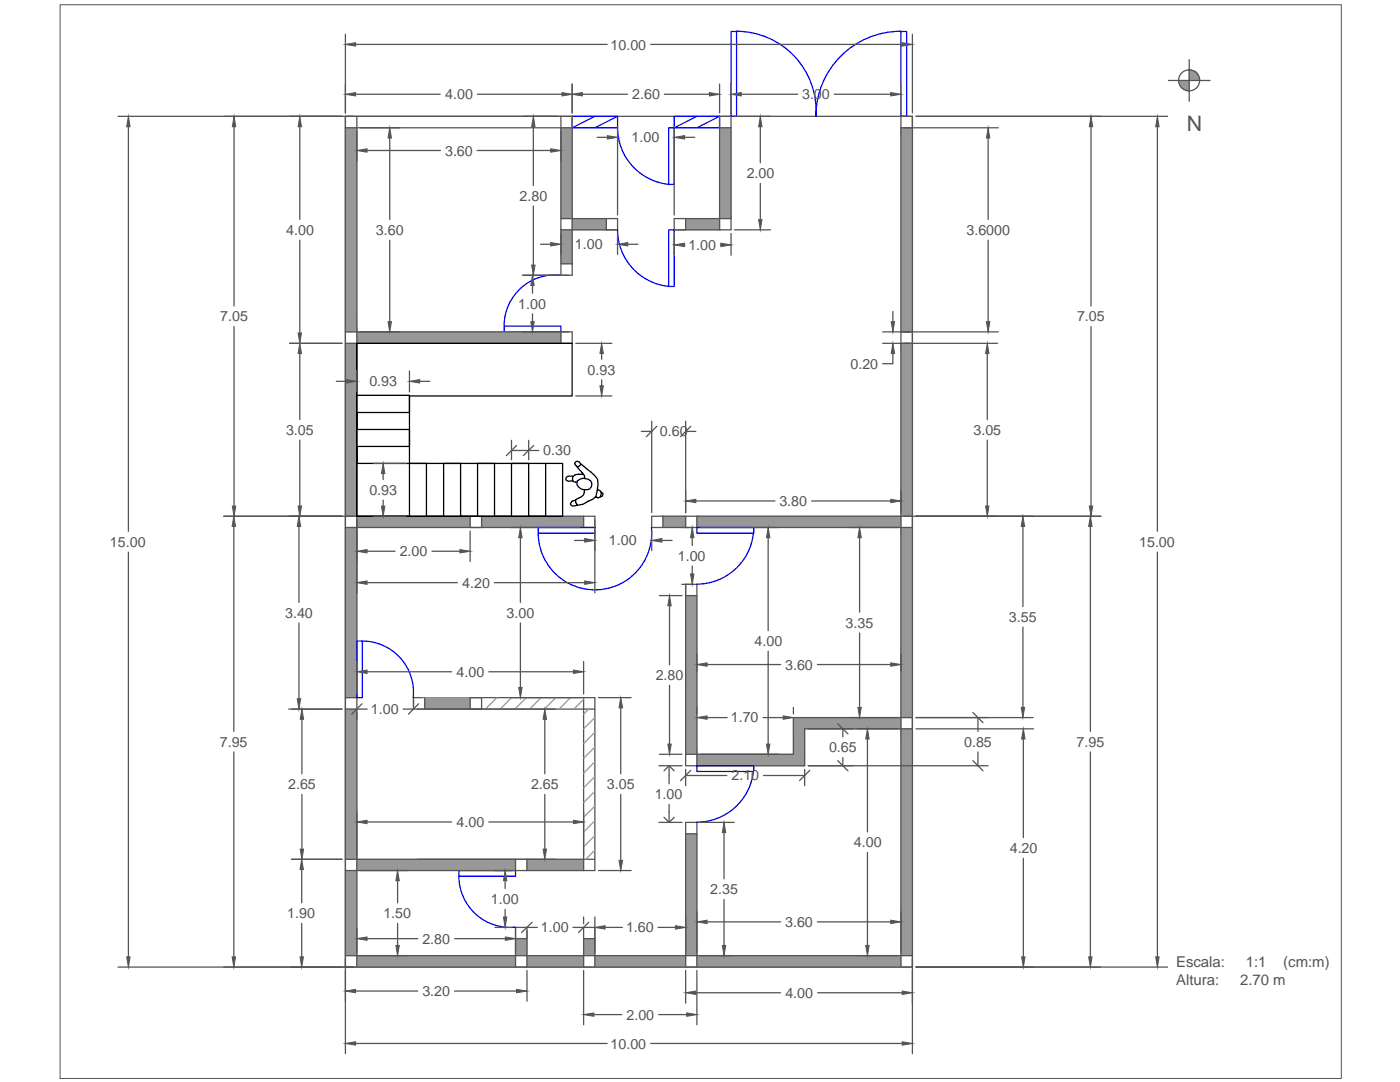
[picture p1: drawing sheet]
<svg xmlns="http://www.w3.org/2000/svg" width="279mm" height="216mm" viewBox="0 0 279 216" stroke-linecap="round" stroke-linejoin="round" font-family="sans-serif">
<!-- layer: 01-Terreno -->
<g fill="none" stroke="#545454" stroke-width=".25">
<path d="M68.9 6.8v15.7M71 8.9h50.2M71 18.8h16.9M95.3 18.8h16.9M114.2 16.8v5.7M116.2 18.8h9M129.9 8.9h50.2M132.6 18.8h9M143.6 16.8v5.7M145.9 16.8v5.7M147.9 18.8h11.3M166.5 18.8h11.3"/>
<path d="M179.8 16.8v5.7M182.1 6.8v15.7M233.2 16.1h4.1M237.3 16.1v4.1M237.3 16.1h4.2M237.3 11.9v4.2M23.6 23.2h46.9M25.6 25.3v80.7M46.7 25.3v35.8M59.8 25.3v18.5M68.9 23.2h113.2v169.8h-113.2zM71.2 26.2v5.9"/>
<path d="M71.9 25.5h7.9M73.3 30h14.6M77.8 27.5v16.3M95.2 30h14.7M104.4 23.2h6.8M106.4 25.3v11.7M111.9 26.2v5.9M119.2 27.4h2M123.2 25.4v17.5M134.5 25.4v17.5M136.6 27.4h2.1M146.6 23.2h7.2"/>
<path d="M151.7 25.3v7.2M151.7 36.6v7.2M180.5 25.5h18.7M182.8 23.2h50.2M197.2 27.5v16.3M217.7 25.3v35.8M231 25.3v80.7M59.8 47.9v18.5M77.8 47.9v16.3M104.2 54.9h9.3M106.3 57v1.5M106.4 41.1v11.8"/>
<path d="M107.9 48.7h2M111.9 46.6v4.2M123.2 46.6v4.2M125.3 48.7h2M134.5 46.6v4.3M136.6 48.9h.1M143.8 48.9h.1M145.9 46.6v4.3M146.6 45.9h7.2M197.2 47.9v16.3M46.7 65.2v35.8M57.8 68.5h10.5"/>
<path d="M59.8 70.5v13.2M67.1 76.1h2.1M71.2 74v4.2M71.9 66.2h7.9M81.7 74v4.2M83.7 76.1h2.1M104.2 66.2h9.3M106.3 62.6v1.6M114.9 68.5h7.2M114.9 79h7.2M120.1 70.5v1.2M120.1 75.8v1.2"/>
<path d="M176.2 68.5h22.9M176.2 66.2h23M178.2 70.5v2.1h-2M178.2 62.2v2M197 70.5v13.2M217.7 65.2v35.8M59.8 87.8v13.2M74.4 92.5h6.6M76.5 94.5v1.2M76.5 99.8v1.2M102.1 89.9h5.4M102.1 87.9v3.9"/>
<path d="M105.5 87.9v3.9M128 86.1h2.1M130.1 84v18.3M136.8 84v18.3M136.8 86.1h2.1M138.9 100h15.8M162 100h15.8M179.8 97.9v4.4M197 87.8v13.2M25.6 110.2v80.7M44.6 103h25.9M46.7 105v40.9"/>
<path d="M59.7 105v15.2M71.2 103.7v14.6M73.3 110h5.5M73.3 116.3h18M74.4 103h6.6M86.2 110h5.6M93.8 106v6M98.7 116.3h18M101.8 105.3h14M103.9 107.3v12.9M114.7 107.8h2M118.7 103.7v14.6"/>
<path d="M130.1 106v3.9M131.6 118.8h4.5M132.1 107.8h2M136.1 105.3h2.3M136.1 116.6h2.3M138.1 107.3v1.6M138.1 113v1.5M139.8 105.3h15.5M153.3 107.3v18.5M169.5 105.3h9.6M171.5 107.3v14.8M180.5 103h39.3"/>
<path d="M204.1 105v16M217.6 105v40.9M231 110.2v80.7M59.7 124.3v15.1M71.2 132v6.5M73.3 134h16.8M82.5 139.4v1.4M97.6 134h16.8M101.8 139.2h14M103.9 124.3v12.9M116.5 132v6.5M119.4 139.2h6.6"/>
<path d="M133.6 120.9v11.7M133.6 136.8v11.7M139.1 130.6v3.4M141.1 132.6h14.7M153.3 129.9v18.6M163.1 132.6h14.7M171.5 126.3v14.9M179.8 130.6v3.4M204.1 125.2v16M46.7 150v40.9M57.6 141.5h10.7M60.3 143.5v10.9"/>
<path d="M60.3 158.5v10.9M71.2 142.2v1.3M71.2 141.5h2.1M80.4 141.5h2.1M83.2 141.5h27.6M108.7 143.5v10.9M108.7 158.5v10.9M123.9 141.2v13.2M123.9 158.5v13.2M131.5 152.8h4.6M131.6 150.5h4.5M133.5 154.8v1.6"/>
<path d="M136.8 153.5v3.3M136.8 154.7h8.2M139.1 141.2v1.3M139.8 150.5h15.5M141.1 143.2h4M152.3 143.2h4M152.4 154.7h8.2M158.3 141.2v1.3M160.6 153.5v3.3M161.3 145.4h8.9M161.3 152.8h35.9M168.2 145.4v1.6"/>
<path d="M168.2 151.2v1.6M169.5 143.2h9.6M171.1 145.4h8M173.1 147.5v18.5M182.8 143.2h23.4M182.8 145.4h23.5M195.2 143.2v2.7M195.2 150v2.8M204.2 147.5v19.6M217.6 150v40.9M58.1 171.5h10.2M60.2 173.5v6.6"/>
<path d="M71.2 162v8.7M71.9 173.7h9.5M73.3 164h16.8M79.3 175.7v4.4M83.2 171.5h27.6M97.6 164h16.8M98.8 173.7h3.4M100.8 175.7v1.6M116.5 162v8.7M119.4 173.7h6.6M131.5 164.1h4.6M133.5 160.5v1.6"/>
<path d="M139.8 164.1h6.7M144.5 166.1v9.3M144.5 179.5v9.2M173.1 170.1v18.6M204.2 171.3v19.6M23.6 193h46.9M60.2 184.2v6.7M68.9 191.4v18.8M71 197.8h12.4M71.2 185.3v4.7M71.9 190.7h9.5M73.3 187.3h10.1"/>
<path d="M79.3 184.2v4.5M90.7 197.8h12.4M90.7 187.3h10.2M98.8 185.1h3.4M100.8 181.5v1.5M102.9 185.3v4.7M105.2 185.1h2M105.2 185.7v1.4M105.2 193.6v6.2M114.4 185.1h2.1M116.5 183v1.3M116.5 193.6v10.9"/>
<path d="M118.7 183v7M120.7 185.1h3.5M131.3 185.1h3.5M136.8 183v7M136.8 193.6v6.6M138.9 198.1h16.9M139.1 181.9v8.1M139.1 193.6v10.9M139.8 190.7h6.7M141.1 184h14.7M163.1 184h14.7M163.2 198.1h16.9"/>
<path d="M171.1 190.7h8M179.8 181.9v8.1M182.1 191.4v18.8M182.8 193h50.2M71 208.2h50.2M118.5 202.5h5.6M129.9 208.2h50.2M131.5 202.5h5.5"/>
<circle cx="237.3" cy="16" r="2.1"/>
</g>
<!-- layer: 04-Puertas -->
<g fill="none" stroke="#00f" stroke-width=".25">
<path d="M145.9 6.3h1.1v16.9h-1.1zM147 6.2a15.9 15.9 0 0 1 15.8 17M179.8 6.2a17 17 0 0 0-17 17M179.8 6.3h1.1v16.9h-1.1zM114.2 23.2h9v2.3h-9zM118.7 23.2l-4.5 2.3M123.2 25.5a11.4 11.4 0 0 0 10.2 11.3M123.2 23.2l-4.5 2.3M133.4 25.5h1.1v11.3h-1.1zM134.5 23.2h9.1v2.3h-9.1zM139.1 23.2l-4.6 2.3M143.6 23.2l-4.5 2.3"/>
<path d="M111.9 54.9a10.2 10.2 0 0 0-11.3 10.2M123.2 45.8a11.4 11.4 0 0 0 10.2 11.3M133.4 45.9h1.1v11.3h-1.1zM100.6 65.1h11.3v1.1h-11.3zM107.4 105.3h11.3v1.1h-11.3zM130 105.2a11.3 11.3 0 0 1-10.7 12.5 11.3 11.3 0 0 1-11.9-11.3M139.1 105.3h11.3v1.1h-11.3zM150.4 106.4a11.4 11.4 0 0 1-11.3 10.2M71.2 127.9h1.1v11.3h-1.1zM72.3 127.9a10.2 10.2 0 0 1 10.2 11.3M139.1 152.8h11.3v1.1h-11.3zM150.4 153.9a11.4 11.4 0 0 1-11.3 10.2"/>
<path d="M91.6 173.7h11.3v1.2h-11.3zM91.6 174.8a10.2 10.2 0 0 0 11.3 10.2"/>
</g>
<!-- layer: 02-Muros -->
<g fill="none" stroke="#545454" stroke-width=".25">
<path d="M68.9 25.5h45.3M71.2 23.2v169.8M111.9 23.2v31.7h2.3v-31.7h-45.3v169.8h113.2v-169.8h-2.3v169.8M143.6 25.5h2.3M179.8 25.5h2.3M111.9 52.6h2.3M111.9 45.9h11.3M111.9 43.6h11.3v2.3M121 43.6v2.3h2.2M134.5 45.9h11.4v-22.7h-2.3v22.7M136.8 43.6v2.3h-2.3M145.9 43.6h-11.4v2.3"/>
<path d="M68.9 66.2h45.3v2.3h-45.3M111.9 66.2v2.3M179.8 68.5h2.3M179.8 66.2h2.3M68.9 103h49.8v2.3h-49.8M93.8 103h2.3v2.3h-2.3zM116.5 103v2.3M132.3 103v2.3M136.8 116.6v2.2h2.3M136.8 116.6h2.3v36.2M136.8 116.6v36.2h23.8v-7.4h21.5M136.8 103v2.3"/>
<path d="M139.1 103v2.3M182.1 103h-52v2.3h52M68.9 139.2h2.3M84.8 139.2v2.3M93.8 139.2v2.3M96.1 139.2v2.3M116.5 139.2v34.5M68.9 141.5h2.3M118.7 141.5h-36.2v-2.3h36.2v34.5h-49.8M182.1 143.2h-23.8v7.3h-21.5M68.9 171.5h49.8M102.9 171.5v2.2"/>
<path d="M105.2 171.5v2.2M136.8 166.4h2.3M68.9 190.7h113.2M102.9 193v-7.9h2.3v7.9M102.9 187.3h2.3M116.5 193v-7.9h2.2v7.9M116.5 187.3h2.2M136.8 193v-28.9h2.3v28.9"/>
</g>
<!-- layer: 05-EspMuro -->
<g fill="#989898" stroke="#989898" stroke-width=".2">
<path d="M236.6 18h.7v.1z"/>
<path d="M139.1 190.7l40.7 2.3v-2.3zM139.1 190.7l40.7 2.3h-40.7z"/>
<path d="M118.7 190.7l18.1 2.3v-2.3zM118.7 190.7l18.1 2.3h-18.1z"/>
<path d="M105.2 190.7l11.3 2.3v-2.3zM105.2 190.7l11.3 2.3h-11.3z"/>
<path d="M71.2 190.7l31.7 2.3v-2.3zM71.2 190.7l31.7 2.3h-31.7z"/>
<path d="M71.2 103l22.6 2.3v-2.3zM71.2 103l22.6 2.3h-22.6z"/>
<path d="M96.1 103l20.4 2.3v-2.3zM96.1 103l20.4 2.3h-20.4z"/>
<path d="M68.9 105.3l2.3 33.9v-33.9zM68.9 105.3l2.3 33.9h-2.3z"/>
<path d="M139.1 103l40.7 2.3v-2.3zM139.1 103l40.7 2.3h-40.7z"/>
<path d="M132.3 103l4.5 2.3v-2.3zM132.3 103l4.5 2.3h-4.5z"/>
<path d="M179.8 105.3l2.3 37.9v-37.9zM179.8 105.3l2.3 37.9h-2.3z"/>
<path d="M84.8 139.2l9 2.3v-2.3zM84.8 139.2l9 2.3h-9z"/>
<path d="M68.9 141.5l2.3 30v-30zM68.9 141.5l2.3 30h-2.3z"/>
<path d="M68.9 68.5l2.3 34.5v-34.5zM68.9 68.5l2.3 34.5h-2.3z"/>
<path d="M179.8 68.5l2.3 34.5v-34.5zM179.8 68.5l2.3 34.5h-2.3z"/>
<path d="M179.8 145.4l2.3 45.3v-45.3zM179.8 145.4l2.3 45.3h-2.3z"/>
<path d="M136.8 166.4l2.3 24.3v-24.3zM136.8 166.4l2.3 24.3h-2.3z"/>
<path d="M116.5 187.3l2.2 3.4v-3.4zM116.5 187.3l2.2 3.4h-2.2z"/>
<path d="M102.9 187.3l2.3 3.4v-3.4zM102.9 187.3l2.3 3.4h-2.3z"/>
<path d="M68.9 173.7l2.3 17v-17zM68.9 173.7l2.3 17h-2.3z"/>
<path d="M105.2 171.5l11.3 2.2v-2.2zM105.2 171.5l11.3 2.2h-11.3z"/>
<path d="M71.2 171.5l31.7 2.2v-2.2zM71.2 171.5l31.7 2.2h-31.7z"/>
<path d="M158.3 143.2l21.5 2.2v-2.2zM158.3 143.2l21.5 2.2h-21.5z"/>
<path d="M158.3 145.4l2.3 5.1v-5.1zM158.3 145.4l2.3 5.1h-2.3z"/>
<path d="M139.1 150.5l21.5 2.3v-2.3zM139.1 150.5l21.5 2.3h-21.5z"/>
<path d="M136.8 118.8l2.3 31.7v-31.7zM136.8 118.8l2.3 31.7h-2.3z"/>
<path d="M179.8 25.5l2.3 40.7v-40.7zM179.8 25.5l2.3 40.7h-2.3z"/>
<path d="M143.6 25.5l2.3 18.1v-18.1zM143.6 25.5l2.3 18.1h-2.3z"/>
<path d="M136.8 43.6l6.8 2.3v-2.3zM136.8 43.6l6.8 2.3h-6.8z"/>
<path d="M71.2 66.2l40.7 2.3v-2.3zM71.2 66.2l40.7 2.3h-40.7z"/>
<path d="M68.9 25.5l2.3 40.7v-40.7zM68.9 25.5l2.3 40.7h-2.3z"/>
<path d="M111.9 45.9l2.3 6.7v-6.7zM111.9 45.9l2.3 6.7h-2.3z"/>
<path d="M111.9 25.5l2.3 18.1v-18.1zM111.9 25.5l2.3 18.1h-2.3z"/>
<path d="M114.2 43.6l6.8 2.3v-2.3zM114.2 43.6l6.8 2.3h-6.8z"/>
<path d="M237.3 14h.4zM237.3 14h.4z"/>
<path d="M237.3 14l.8 .1zM237.3 14l.8 .1h-.8z"/>
<path d="M237.3 14.1l1.1 .1zM237.3 14.1l1.1 .1h-1.1z"/>
<path d="M237.3 14.2l1.4 .2-.3-.2zM237.3 14.2l1.4 .2h-1.4z"/>
<path d="M237.3 14.4l1.6 .3-.2-.3zM237.3 14.4l1.6 .3h-1.6z"/>
<path d="M237.3 14.7l1.9 .3-.3-.3zM237.3 14.7l1.9 .3h-1.9z"/>
<path d="M237.3 15l2 .3-.1-.3zM237.3 15l2 .3h-2z"/>
<path d="M237.3 15.3l2.1 .4-.1-.4zM237.3 15.3l2.1 .4h-2.1z"/>
<path d="M237.3 15.7l2.1 .4v-.4zM237.3 15.7l2.1 .4h-2.1z"/>
<path d="M235.3 16.1l2 .3v-.3zM235.3 16.1l2 .3h-2z"/>
<path d="M235.3 16.4l2 .4v-.4zM235.3 16.4l2 .4h-1.9z"/>
<path d="M235.4 16.8l1.9 .4v-.4zM235.4 16.8l1.9 .4h-1.7z"/>
<path d="M235.6 17.2l1.7 .3v-.3zM235.6 17.2l1.7 .3h-1.4z"/>
<path d="M235.9 17.5l1.4 .3v-.3zM235.9 17.5l1.4 .3h-1.1z"/>
<path d="M236.2 17.8l1.1 .2v-.2zM236.2 17.8l1.1 .2h-.7z"/>
<path d="M236.6 18l.7 .1zM237 18.1h.3z"/>
</g>
<g fill="none" stroke="#989898" stroke-width=".25">
<path d="M96.2 139.2l-.1 .1M99.2 139.2l-2.3 2.3M102.1 139.2l-2.3 2.3M105 139.2l-2.2 2.3M108 139.2l-2.3 2.3M110.9 139.2l-2.3 2.3M113.8 139.2l-2.2 2.3M116.5 139.5l-2 2M117.5 141.5l-1 1M118.7 143.2l-2.2 2.2M118.7 146.1l-2.2 2.3M118.7 149.1l-2.2 2.2"/>
<path d="M118.7 152l-2.2 2.3M118.7 155l-2.2 2.2M118.7 157.9l-2.2 2.3M118.7 160.8l-2.2 2.3M118.7 163.8l-2.2 2.2M118.7 166.7l-2.2 2.3M118.7 169.6l-1.8 1.9"/>
</g>
<!-- layer: 08-Escalera -->
<path d="M71.2 78.9h10.5v3.4h-10.5v3.4h10.5v3.4h-10.5v3.4v-24h43v10.5h-32.5v13.5h30.6v10.5h-41.1M71.2 92.5h10.5v10.5h-10.5zM81.7 92.5h3.4v10.5h3.4v-10.5h3.4v10.5h3.4v-10.5h3.4v10.5h3.4v-10.5h3.4v10.5h3.4v-10.5M114.4 95h-1l-.5 .4 .1 .4 .4 .2 1-.1M115.9 92.6l-.3-.4-.4-.2-.4 .2-.1 .4 .6 .7M116 92.6l2.7 2.3 .6 .7 .1 1.1-.5 2.4-.6 .5-1.9 1-1 .2M116 92.7l-.8 .6 1.4 1.6 .1 .6 .7 .1a1.08 1.08 0 0 1 .7 1.2 1.08 1.08 0 0 1-.9 .9 1.62 1.62 0 0 1-2-1.7l1.1-.6 .5 .1M116.4 94.6l-1.6 .1-.5 .5 .1 .9 .8 .1M116.6 97.7a1.49 1.49 0 0 1-1.2 1.8l-.5 .2v.6l.4 .5-1 .2-.5-.3 .4-.7 .7-.2M119.3 97.6l.6 .4v.8l-.1 .4-.5 .1-.4-.1M119.9 98.1l.4 .3v.3l-.1 .3-.4 .1" fill="none" stroke="#000" stroke-width=".25"/>
<!-- layer: 01-Terreno -->
<g fill="#545454" stroke="#545454" stroke-width=".2">
<path d="M81.7 76.1l2-.4v.7z"/>
<path d="M69.2 75.7l2 .4-2 .3z"/>
<path d="M120.1 68.5l.3 2h-.7z"/>
<path d="M119.7 77h.7l-.3 2z"/>
<path d="M76.5 92.5l.3 2h-.7z"/>
<path d="M76.1 101h.7l-.3 2z"/>
<path d="M118.7 185.1l2-.4v.7z"/>
<path d="M134.8 184.7l2 .4-2 .3z"/>
<path d="M137 202.1l2.1 .4-2.1 .3z"/>
<path d="M116.5 202.5l2-.4v.7z"/>
<path d="M196.7 101h.7l-.4 2z"/>
<path d="M197 68.5l.4 2h-.7z"/>
<path d="M60.3 141.5l.3 2h-.7z"/>
<path d="M59.9 169.4h.7l-.3 2.1z"/>
<path d="M133.3 148.5h.7l-.4 2z"/>
<path d="M133.6 118.8l.4 2.1h-.7z"/>
<path d="M71.2 110l2.1-.3v.6z"/>
<path d="M91.8 109.7l2 .3-2 .3z"/>
<path d="M59.7 103l.3 2h-.7z"/>
<path d="M59.3 139.4h.7l-.3 2.1z"/>
<path d="M46.7 103l.3 2h-.7z"/>
<path d="M46.3 190.9h.7l-.3 2.1z"/>
<path d="M114.4 133.7l2.1 .3-2.1 .4z"/>
<path d="M71.2 134l2.1-.3v.7z"/>
<path d="M123.9 139.2l.4 2h-.8z"/>
<path d="M123.5 171.7h.8l-.4 2z"/>
<path d="M114.4 163.7l2.1 .3-2.1 .4z"/>
<path d="M71.2 164l2.1-.3v.7z"/>
<path d="M108.7 141.5l.4 2h-.7z"/>
<path d="M108.4 169.4h.7l-.4 2.1z"/>
<path d="M60.2 171.5l.4 2h-.7z"/>
<path d="M59.9 190.9h.7l-.4 2.1z"/>
<path d="M68.9 208.2l2.1-.3v.6z"/>
<path d="M180.1 207.9l2 .3-2 .3z"/>
<path d="M79.3 173.7l.4 2h-.7z"/>
<path d="M79 188.7h.7l-.4 2z"/>
<path d="M68.9 197.8l2.1-.4v.7z"/>
<path d="M103.1 197.4l2.1 .4-2.1 .3z"/>
<path d="M100.8 173.7l.3 2h-.6z"/>
<path d="M100.5 183h.6l-.3 2.1z"/>
<path d="M71.2 187.3l2.1-.3v.6z"/>
<path d="M100.9 187l2 .3-2 .3z"/>
<path d="M136.8 198.1l2.1-.3v.6z"/>
<path d="M180.1 197.8l2 .3-2 .3z"/>
<path d="M196.9 64.2h.6l-.3 2z"/>
<path d="M197.2 25.5l.3 2h-.6z"/>
<path d="M204.1 103l.4 2h-.7z"/>
<path d="M203.8 141.2h.7l-.4 2z"/>
<path d="M217.6 103l.3 2h-.6z"/>
<path d="M217.3 190.9h.6l-.3 2.1z"/>
<path d="M204.2 145.4l.4 2.1h-.7z"/>
<path d="M203.9 190.9h.7l-.4 2.1z"/>
<path d="M153 148.5h.6l-.3 2z"/>
<path d="M153.3 105.3l.3 2h-.6z"/>
<path d="M139.1 184l2-.4v.7z"/>
<path d="M177.8 183.6l2 .4-2 .3z"/>
<path d="M173.1 145.4l.4 2.1h-.7z"/>
<path d="M172.8 188.7h.7l-.4 2z"/>
<path d="M144.5 164.1l.3 2h-.6z"/>
<path d="M144.2 188.7h.6l-.3 2z"/>
<path d="M171.5 105.3l.4 2h-.7z"/>
<path d="M171.2 141.2h.7l-.4 2z"/>
<path d="M139.1 132.6l2-.3v.6z"/>
<path d="M177.8 132.3l2 .3-2 .3z"/>
<path d="M156.3 142.8l2 .4-2 .3z"/>
<path d="M139.1 143.2l2-.4v.7z"/>
<path d="M116.7 107.5l2 .3-2 .4z"/>
<path d="M130.1 107.8l2-.3v.7z"/>
<path d="M138.1 105.3l.4 2h-.7z"/>
<path d="M137.8 114.5h.7l-.4 2.1z"/>
<path d="M136.8 100l2.1-.4v.7z"/>
<path d="M177.8 99.6l2 .4-2 .3z"/>
<path d="M116.7 115.9l2 .4-2 .3z"/>
<path d="M71.2 116.3l2.1-.4v.7z"/>
<path d="M59.8 68.5l.4 2h-.7z"/>
<path d="M59.5 101h.7l-.4 2z"/>
<path d="M46.7 23.2l.3 2.1h-.6z"/>
<path d="M46.4 101h.6l-.3 2z"/>
<path d="M217.7 23.2l.4 2.1h-.7z"/>
<path d="M217.4 101h.7l-.4 2z"/>
<path d="M177.9 64.2h.6l-.3 2z"/>
<path d="M178.2 68.5l.3 2h-.6z"/>
<path d="M109.9 48.4l2 .3-2 .4z"/>
<path d="M123.2 48.7l2.1-.3v.7z"/>
<path d="M106.4 23.2l.4 2.1h-.7z"/>
<path d="M106.1 52.9h.7l-.4 2z"/>
<path d="M106.3 54.9l.3 2.1h-.7z"/>
<path d="M105.9 64.2h.7l-.3 2z"/>
<path d="M121.2 27.1l2 .3-2 .3z"/>
<path d="M134.5 27.4l2.1-.3v.6z"/>
<path d="M134.5 48.9l2.1-.4v.7z"/>
<path d="M143.9 48.5l2 .4-2 .3z"/>
<path d="M151.7 23.2l.4 2.1h-.7z"/>
<path d="M151.4 43.8h.7l-.4 2.1z"/>
<path d="M77.8 25.5l.3 2h-.7z"/>
<path d="M77.4 64.2h.7l-.3 2z"/>
<path d="M71.2 30l2.1-.3v.7z"/>
<path d="M109.9 29.7l2 .3-2 .4z"/>
<path d="M230.6 190.9h.7l-.3 2.1z"/>
<path d="M231 23.2l.3 2.1h-.7z"/>
<path d="M68.9 8.9l2.1-.4v.7z"/>
<path d="M180.1 8.5l2 .4-2 .3z"/>
<path d="M145.9 18.8l2-.3v.6z"/>
<path d="M177.8 18.5l2 .3-2 .3z"/>
<path d="M114.2 18.8l2-.3v.6z"/>
<path d="M141.6 18.5l2 .3-2 .3z"/>
<path d="M68.9 18.8l2.1-.3v.6z"/>
<path d="M112.2 18.5l2 .3-2 .3z"/>
<path d="M59.8 23.2l.4 2.1h-.7z"/>
<path d="M59.5 66.4h.7l-.4 2.1z"/>
<path d="M25.6 23.2l.4 2.1h-.7z"/>
<path d="M25.3 190.9h.7l-.4 2.1z"/>
<path d="M103.5 137.2h.7l-.3 2z"/>
<path d="M103.9 105.3l.3 2h-.7z"/>
</g>
<!-- layer: 0 -->
<g fill="none" stroke="#545454" stroke-width=".25">
<path d="M103.1 88.9l-2 2M106.5 88.9l-2 2M131.1 85.1l-2.1 2M137.9 85.1l-2.1 2M72.2 140.4l-2 2.1M83.5 140.4l-2 2.1M132.5 153.8l1-1 1 1M133.5 152.8v2M137.9 153.7l-2.1 2.1M161.6 153.7l-2 2.1M167.2 144.4l2 2M167.2 151.8l2 2"/>
<path d="M194.2 142.2l2 2M194.2 151.8l2 2M132.5 163.1l1 1 1-1M133.5 162.1v2M106.2 184l-2.1 2.1M117.5 184l-2 2.1"/>
</g>
<!-- layer: 01-Terreno -->
<path d="M12 .9h255.7v214.3h-255.7z" fill="none" stroke="#545454" stroke-width=".2"/>
<text font-size="4.2" fill="#545454" x="236.8" y="26.2">N</text>
<g font-size="3" fill="#545454">
<text x="234.7" y="196.6">Altura:</text>
<text x="234.7" y="192.9">Escala:</text>
<text x="247.5" y="196.6">2.70 m</text>
<text x="248.6" y="192.9">1:1</text>
<text x="256.1" y="192.9">(cm:m)</text>
</g>
<g font-size="2.8" fill="#545454">
<text x="121.8" y="9.9">10.00</text>
<text x="88.9" y="19.8">4.00</text>
<text x="126.2" y="19.8">2.60</text>
<text x="160.1" y="19.8">3.00</text>
<text x="126" y="28.4">1.00</text>
<text x="88.8" y="31">3.60</text>
<text x="149" y="35.5">2.00</text>
<text x="103.7" y="40.1">2.80</text>
<text x="57.1" y="46.9">4.00</text>
<text x="75" y="46.9">3.60</text>
<text x="192.9" y="46.9">3.6000</text>
<text x="114.7" y="49.8">1.00</text>
<text x="137.4" y="49.9">1.00</text>
<text x="44" y="64.1">7.05</text>
<text x="103.4" y="61.6">1.00</text>
<text x="214.9" y="64.1">7.05</text>
<text x="73.7" y="77.1">0.93</text>
<text x="117.3" y="74.7">0.93</text>
<text x="169.7" y="73.5">0.20</text>
<text x="57.1" y="86.8">3.05</text>
<text x="131.7" y="87.1">0.60</text>
<text x="194.3" y="86.8">3.05</text>
<text x="108.4" y="90.9">0.30</text>
<text x="73.7" y="98.7">0.93</text>
<text x="155.5" y="100.9">3.80</text>
<text x="21.9" y="109.1">15.00</text>
<text x="79.8" y="111">2.00</text>
<text x="121.5" y="108.8">1.00</text>
<text x="135.3" y="111.9">1.00</text>
<text x="227.3" y="109.1">15.00</text>
<text x="92.3" y="117.3">4.20</text>
<text x="56.9" y="123.2">3.40</text>
<text x="101.1" y="123.2">3.00</text>
<text x="168.8" y="125.2">3.35</text>
<text x="201.4" y="124.1">3.55</text>
<text x="150.6" y="128.9">4.00</text>
<text x="91.1" y="135.1">4.00</text>
<text x="130.9" y="135.7">2.80</text>
<text x="156.7" y="133.6">3.60</text>
<text x="74" y="142.5">1.00</text>
<text x="43.9" y="149">7.95</text>
<text x="145.9" y="144.2">1.70</text>
<text x="192.4" y="149">0.85</text>
<text x="214.9" y="149">7.95</text>
<text x="146" y="155.7">2.10</text>
<text x="165.5" y="150.1">0.65</text>
<text x="57.5" y="157.5">2.65</text>
<text x="106" y="157.5">2.65</text>
<text x="121.1" y="157.5">3.05</text>
<text x="130.7" y="159.4">1.00</text>
<text x="91.1" y="165">4.00</text>
<text x="170.4" y="169.1">4.00</text>
<text x="201.5" y="170.2">4.20</text>
<text x="141.7" y="178.4">2.35</text>
<text x="57.3" y="183.2">1.90</text>
<text x="76.5" y="183.2">1.50</text>
<text x="98" y="180.4">1.00</text>
<text x="156.7" y="185">3.60</text>
<text x="84.3" y="188.3">2.80</text>
<text x="108" y="186">1.00</text>
<text x="124.9" y="186">1.60</text>
<text x="84.3" y="198.8">3.20</text>
<text x="125" y="203.5">2.00</text>
<text x="156.7" y="199.1">4.00</text>
<text x="121.8" y="209.2">10.00</text>
</g>
</svg>
